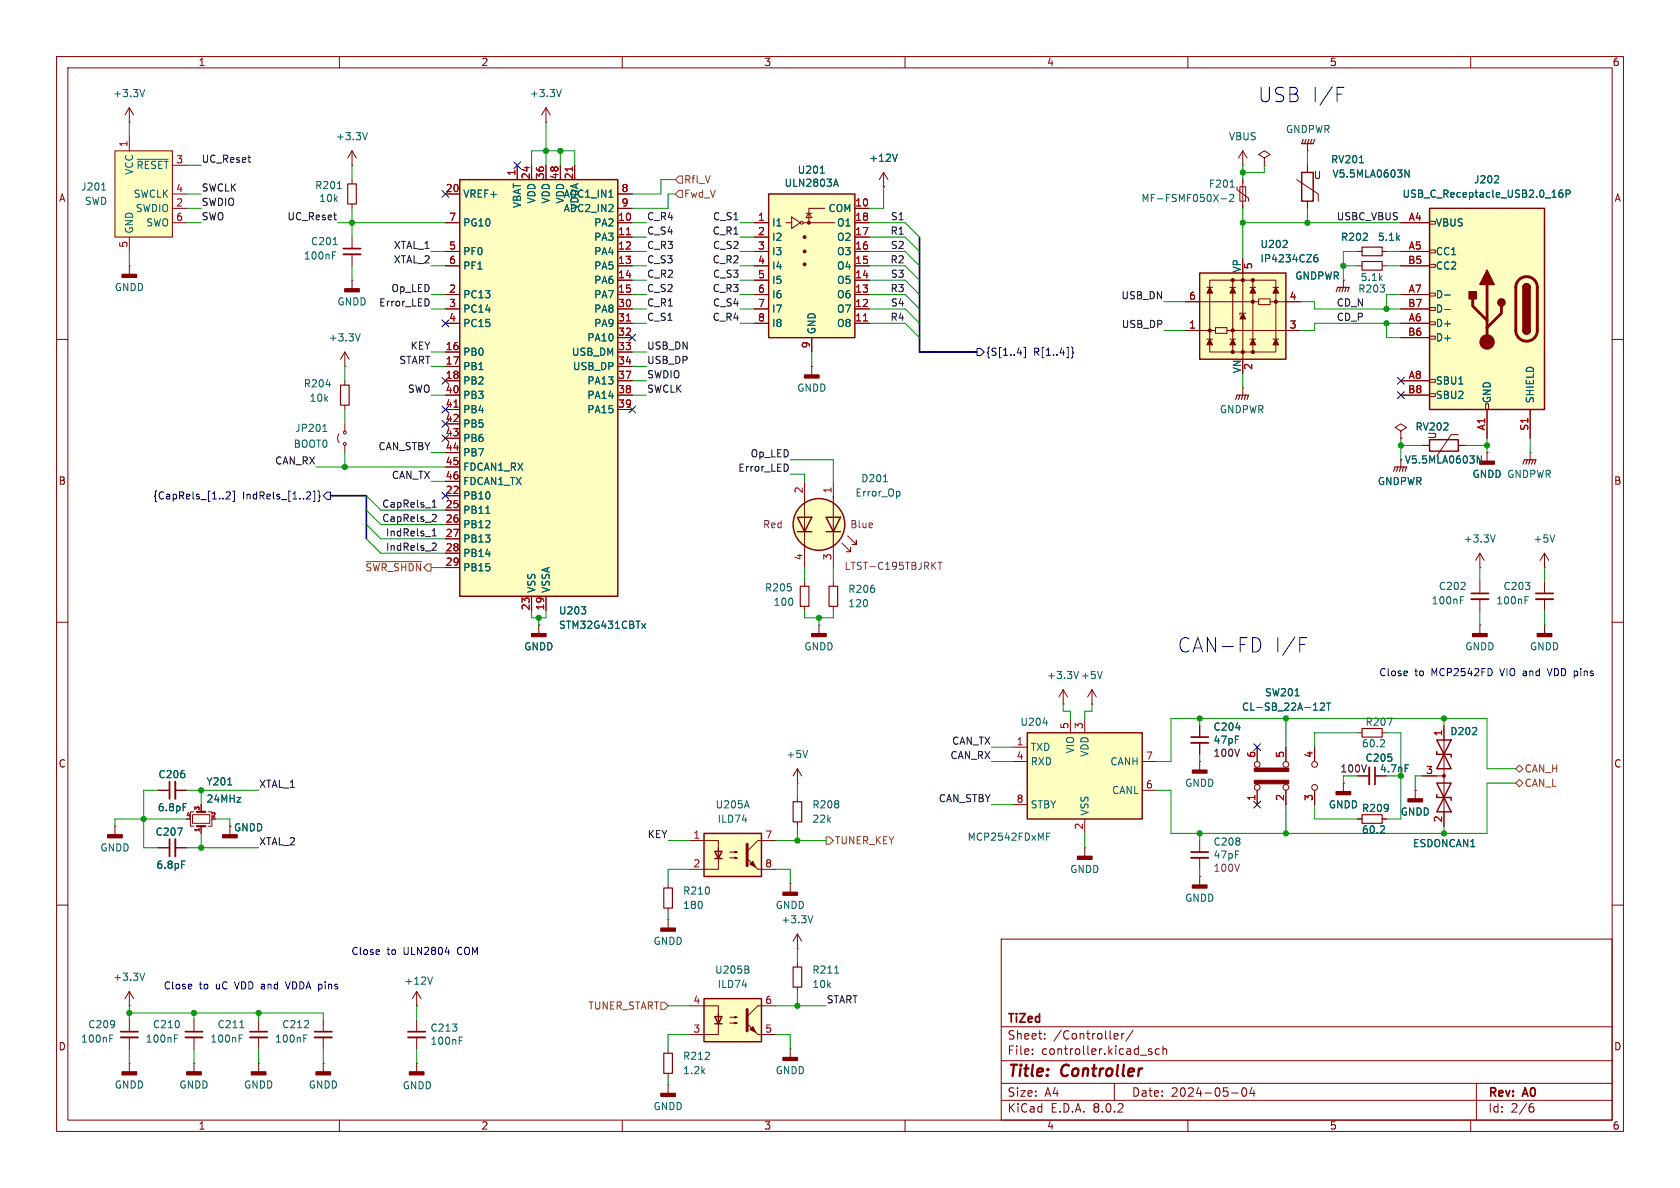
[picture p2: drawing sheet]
<svg xmlns="http://www.w3.org/2000/svg" width="297mm" height="210mm" viewBox="0 0 297 210" stroke-linecap="round" stroke-linejoin="round" font-family="sans-serif">
<g fill="none" stroke="#840000" stroke-width=".18">
<path d="M10 10h277v190h-277zM12 12h273v186h-273zM60 10v2M110 10v2M160 10v2M210 10v2M260 10v2M10 60h2M285 60h2M247.6 76.2l1.1-.6-1.1-.7-1 .7 1 .6v1.3M247.6 77.5h.1M262.9 80h.1"/>
<path d="M262.9 80v1.5M273 97.8l-.7 1.3M273 97.8v2.5M273 97.8l.8 1.3M10 110h2M261.6 110.5h.1M261.6 102.9v2M261.6 105.9v2.1M261.6 110.5v1.5M273 100.3h.1M273 110.5h.1M273 102.9v2"/>
<path d="M273 105.9v2.1M273 110.5v1.5M285 110h2M10 160h2M285 160h2M177 166h108v32h-108zM60 198v2M110 198v2M118.1 185.4v.8M118.1 189.7v.8M160 198v2M177 194.5h108"/>
<path d="M177 191.5h108M177 187.5h108M177 181.5h108M182.5 186.3v.1M182.5 185.5v.1M184.7 183.6v.1M184.7 182.8v.1M197 191.5v3M197.2 182.7l.4 .1 .1 .3-.7 .1M197.6 183.6l-.4 .1M198.3 182.7v1M198.7 182.7l-.2 .1-.2 .2"/>
<path d="M200.3 182.1l-1.3 2M203.1 185.8l.5 .2 .1 .2-.2 .2-.5-.1M203.1 185.5h.5M205 185.5l-.5-.1-.3 .3v.4l.2 .2h.6M205.6 185.5l.2-.1 .4 .1v.9M205.6 184.9v1.5M210 198v2M217.7 193.2h1.2M219.7 192.4l.2-.1a.81 .81 0 0 1 .6 .6 .81 .81 0 0 1-.3 .8l-.2 .1a.81 .81 0 0 1-.3-1.4zM221.3 192.2l-.3 1.1h.9M221.7 192.8v1M260 198v2"/>
<path d="M261 191.5v6.5M270.6 195.7h.3l.3 .3-.1 .5-.5 .1M271 195.1l-.4 .1"/>
</g>
<path d="M117.3 186.2h1.6v3.5h-1.6z" fill="none" stroke="#840000" stroke-width=".2"/>
<g fill="#840000" stroke="#840000" stroke-width=".25">
<path d="M261.6 81.5h2.6v.5h-2.6z"/>
<path d="M271.8 112h2.5v.5h-2.5z"/>
<path d="M260.3 112h2.6v.5h-2.6z"/>
</g>
<path d="M274.9 94.6l-.5 1.2M258.2 106.1h.4M258.2 105.5h.6M269.6 106.1h.4M269.6 105.5h.6" fill="none" stroke="#006464" stroke-width=".18"/>
<path d="M260.1 105.9h3M271.5 105.9h3.1" fill="none" stroke="#840000" stroke-width=".33"/>
<path d="M260.1 104.9h3M271.5 104.9h3.1" fill="none" stroke="#840000" stroke-width=".3"/>
<path d="M252.7 36.8h20.3v35.6h-20.3z" fill="#ffffc2"/>
<g fill="none" stroke="#840000" stroke-width=".18">
<path d="M247.6 39.4h5.1M252.7 39.1h1v.5h-1zM22.9 47h.1M22.9 47v1.5M247.6 44.5h5.1M247.6 57.2h5.1M247.6 52.1h5.1M247.6 47h5.1M247.6 59.7h5.1M247.6 54.6h5.1M252.7 59.4h1v.5h-1zM252.7 56.9h1v.5h-1z"/>
<path d="M252.7 54.4h1v.5h-1zM252.7 51.8h1v.5h-1zM252.7 46.7h1v.5h-1zM252.7 44.2h1v.5h-1zM247.6 67.3h5.1M247.6 69.9h5.1M252.7 69.6h1v.5h-1zM252.7 67.1h1v.5h-1zM262.6 71.4h.5v1h-.5zM262.9 72.4v5.1M270.5 72.4v5.1M240 129.5h.8"/>
<path d="M244.3 129.5h.8"/>
</g>
<path d="M252.7 36.8h20.3v35.6h-20.3zM269.2 58.4a.64 .64 0 0 0 .7 .7 .64 .64 0 0 0 .6-.7M269.2 50.8a.64 .64 0 0 1 .7-.6 .64 .64 0 0 1 .6 .6" fill="none" stroke="#840000" stroke-width=".25"/>
<path d="M260.3 52.8v1.3l2.6 2.5M262.9 50.3v10.2M265.4 54.1v1.3l-2.5 2.5M268.5 49.5a1.91 1.91 0 0 1 2.1-.5 1.91 1.91 0 0 1 1.2 1.8v7.6a1.91 1.91 0 0 1-1.9 1.9 1.91 1.91 0 0 1-1.9-1.9v-7.7l.1-.7z" fill="none" stroke="#840000" stroke-width=".51"/>
<g fill="#840000" stroke="#840000" stroke-width=".25">
<path d="M269.2 58.4h1.3a.64 .64 0 0 1-.6 .7 .64 .64 0 0 1-.7-.7z"/>
<path d="M269.2 50.8h1.3v7.6h-1.3z"/>
<path d="M269.4 50.4a.64 .64 0 0 1 .7-.2 .64 .64 0 0 1 .4 .6h-1.3z"/>
<path d="M262.9 47.8l1.3 2.5h-2.6z"/>
<path d="M259.7 51.6h1.3v1.2h-1.3z"/>
<path d="M21.6 48.5h2.5v.5h-2.5z"/>
<circle cx="265.4" cy="53.5" r=".63"/>
</g>
<circle cx="262.9" cy="60.5" r="1.27" fill="#840000" stroke="#840000" stroke-width=".18"/>
<path d="M264.8 31.1l.1 .2v.3l-.7 .7h.7M276.2 33.6l-.4 .1a.86 .86 0 0 0 0 1.2l.5-.2v-.4l-.2-.2h-.3l-.2 .2M276.9 34.3l.6-.1 .1-.2-.1-.3-.6-.1v1.3M255.4 52.2h1M255.4 54.7h1M244.6 130.8l.2 .2-.1 .3-.7 .7h.8M245.3 126.9h.8l-.5 1.3" fill="none" stroke="#006464" stroke-width=".18"/>
<path d="M240.8 128.8h3.5v1.5h-3.5z" fill="none" stroke="#840000" stroke-width=".2"/>
<path d="M20.3 26.7h10.2v15.2h-10.2z" fill="#ffffc2"/>
<g fill="none" stroke="#840000" stroke-width=".18">
<path d="M22.9 19.1v2.5M22.9 19.1l-.8 1.2M22.9 19.1l.7 1.2M20.3 26.7h10.2v15.2h-10.2zM22.9 21.6h.1M22.9 24.1v2.6M30.5 36.8h2.5M30.5 29.2h2.5M30.5 34.3h2.5M30.5 39.4h2.5M22.9 41.9v2.6M270.5 80h.1"/>
<path d="M270.5 80v1.3M222.2 132.1v2.5M222.2 139.7v2.5M227.3 132.1v2.5M227.3 139.7v2.5M232.4 132.1v2.5M232.4 139.7v2.5M237.5 138.4h.1M237.5 138.4v1.6M240 137.2h2.1M243.1 137.2h2M139.7 156.2h.1"/>
<path d="M139.7 156.2v1.5M240 144.8h.8M244.3 144.8h.8M141 167.6h.1M141 165.1l-.8 1.3M141 165.1v2.5M141 165.1l.7 1.3M139.7 185.4h.1M139.7 185.4v1.5"/>
<circle cx="222.3" cy="139.2" r=".51"/>
<circle cx="222.3" cy="135.1" r=".51"/>
<circle cx="227.3" cy="135.1" r=".51"/>
<circle cx="227.3" cy="139.2" r=".51"/>
<circle cx="232.4" cy="139.2" r=".51"/>
<circle cx="232.4" cy="135.1" r=".51"/>
</g>
<path d="M25.6 15.8l-.4 1.3M18 33.6h.7M24.3 28.2h5.4M229 123h.7M233.4 124.4l.5-.1 .2 .3-.7 .9h.7M234.5 124.3h.7M234.9 124.3v1.2M248.4 135.2h.6M244.6 146.1l.2 .1-.1 .3-.7 .8h.8M143.7 161.9l-.4 1.2" fill="none" stroke="#006464" stroke-width=".18"/>
<g fill="#840000" stroke="#840000" stroke-width=".18">
<path d="M221.7 137.9h6.1v.7h-6.1z"/>
<path d="M221.7 135.8h6.1v.6h-6.1z"/>
</g>
<g fill="#840000" stroke="#840000" stroke-width=".25">
<path d="M138.4 157.7h2.6v.5h-2.6z"/>
<path d="M236.2 140h2.6v.5h-2.6z"/>
<path d="M138.4 186.9h2.6v.6h-2.6z"/>
</g>
<path d="M269.2 82l.3-.7h2l-.2 .7M270 81.3l-.3 .7M270.5 81.3l-.2 .7M271 81.3l-.2 .7M240.8 144h3.5v1.5h-3.5z" fill="none" stroke="#840000" stroke-width=".2"/>
<path d="M242.1 135.6v3.1" fill="none" stroke="#840000" stroke-width=".33"/>
<path d="M243.1 135.6v3.1" fill="none" stroke="#840000" stroke-width=".3"/>
<path d="M124.5 176.5h10.1v7.7h-10.1z" fill="#ffffc2"/>
<path d="M254 132.8v.6h2.5v.5M254 130.8h2.5l-2.5 5.1h2.5zM254 138.4h2.5l-2.5 5.1h2.5zM254 140.5v.5h2.5v.5M124.5 176.5h10.1v7.7h-10.1zM126.4 179.7h1.2l-.6 1.3zM126.4 181h1.2" fill="none" stroke="#840000" stroke-width=".25"/>
<g fill="none" stroke="#840000" stroke-width=".18">
<path d="M250.2 139.7h.1M250.2 139.7v1.5M251.5 137.2h3.8M255.3 128.3v17.8M191.8 149.9h.1M191.8 149.9v1.5M121.9 177.8h5.1v1.9M129 179.8h1.3l-.4 .2v-.3l.4 .1M137.2 177.8h-3.2l-1.9 1.9M141 170.2v.7M141 174.5v.8M127 181v-1.9v3.8h-5.1"/>
<path d="M129 180.8h1.3l-.4 .2v-.3l.4 .1M134 182.9h3.2"/>
</g>
<g fill="#840000" stroke="#840000" stroke-width=".18">
<path d="M132.1 181l1.9 1.9z"/>
<path d="M132.6 182l.5-.5 .5 1z"/>
<circle cx="255.3" cy="137.2" r=".25"/>
</g>
<path d="M132.1 178.4v3.8" fill="none" stroke="#840000" stroke-width=".51"/>
<path d="M132.1 171.4l.3 .2v.3l-.2 .1M132.2 170.8l.2 .2-.2 .3M147.6 172h.7" fill="none" stroke="#006464" stroke-width=".18"/>
<g fill="#840000" stroke="#840000" stroke-width=".25">
<path d="M248.9 141.2h2.6v.5h-2.6z"/>
<path d="M190.5 151.4h2.5v.5h-2.5z"/>
</g>
<path d="M140.2 170.9h1.5v3.6h-1.5z" fill="none" stroke="#840000" stroke-width=".2"/>
<path d="M181.6 129.5h20.3v15.3h-20.3z" fill="#ffffc2"/>
<path d="M181.6 129.5h20.3v15.3h-20.3z" fill="none" stroke="#840000" stroke-width=".25"/>
<g fill="none" stroke="#840000" stroke-width=".18">
<path d="M179.1 132.1h2.5M179.1 134.6h2.5M188 124.5h.1M188 121.9l-.8 1.3M188 121.9v2.6M188 121.9l.7 1.3M189.2 127v2.5M191.8 127v2.5M193 124.5h.1M193 121.9l-.7 1.3M193 121.9v2.6M193 121.9l.8 1.3"/>
<path d="M201.9 134.6h2.6M201.9 139.7h2.6M118.1 156.2v.8M179.1 142.2h2.5M191.8 144.8v2.5M118.1 162.6h.1M118.1 160.5v.8M118.1 162.6v1.5"/>
</g>
<path d="M190.7 118.7l-.4 1.3M194.9 118.7l-.5 1.3M184.4 127.8h.8M185 147.9h.5M185 147.3h.6" fill="none" stroke="#006464" stroke-width=".18"/>
<path d="M117.3 157h1.6v3.5h-1.6z" fill="none" stroke="#840000" stroke-width=".2"/>
<path d="M116.8 164.1h2.6v.5h-2.6z" fill="#840000" stroke="#840000" stroke-width=".25"/>
<path d="M124.5 147.3h10.1v7.6h-10.1z" fill="#ffffc2"/>
<path d="M124.5 147.3h10.1v7.6h-10.1zM126.4 150.5h1.2l-.6 1.3zM126.4 151.8h1.2" fill="none" stroke="#840000" stroke-width=".25"/>
<g fill="none" stroke="#840000" stroke-width=".18">
<path d="M96.5 19.1l-.7 1.2M96.5 19.1v2.5M96.5 19.1l.8 1.2M96.5 21.6h.1M34 144h3.1v1.5h-3.1zM34.3 143.5h-.6v2.6h.6M35.6 142.2v1.3M35.6 146.1v1.2M36.8 143.5h.7v2.6h-.7M121.9 148.6h5.1v1.9M127 151.8v-1.9v3.8h-5.1M129 151.6h1.3l-.4 .2v-.3l.4 .1"/>
<path d="M129 150.6h1.3l-.4 .1v-.2l.4 .1M134 153.7h3.2M137.2 148.6h-3.2l-1.9 1.9"/>
</g>
<g fill="#840000" stroke="#840000" stroke-width=".18">
<path d="M132.1 151.8l1.9 1.9z"/>
<path d="M132.6 152.8l.5-.5 .5 1z"/>
</g>
<path d="M132.1 149.2v3.8" fill="none" stroke="#840000" stroke-width=".51"/>
<path d="M99.2 15.8l-.4 1.3M40.3 138.8h.7M132 141.5l.4 1.3" fill="none" stroke="#006464" stroke-width=".18"/>
<path d="M34.8 146.1h1.5M34.8 143.5h1.5" fill="none" stroke="#840000" stroke-width=".38"/>
<path d="M81.3 31.8h27.9v73.6h-27.9z" fill="#ffffc2"/>
<path d="M81.3 31.8h27.9v73.6h-27.9z" fill="none" stroke="#840000" stroke-width=".25"/>
<g fill="none" stroke="#840000" stroke-width=".18">
<path d="M78.7 39.4h2.6M78.7 34.3h2.6M91.4 29.2v2.6M94 29.2v2.6M96.5 29.2v2.6M99.1 29.2v2.6M101.6 29.2v2.6M109.2 39.4h2.6M109.2 34.3h2.6M109.2 36.8h2.6M218.7 33v.5l2 1.6v.5M219.2 33h1v2.6h-1z"/>
<path d="M219.7 31.8v5M78.7 44.5h2.6M78.7 47h2.6M78.7 52.1h2.6M78.7 54.6h2.6M78.7 57.2h2.6M109.2 41.9h2.6M109.2 44.5h2.6M109.2 47h2.6M109.2 49.5h2.6M109.2 52.1h2.6M109.2 54.6h2.6"/>
<path d="M109.2 57.2h2.6M109.2 59.7h2.6M59.9 76.7l-.2 .7 .2 .8M61 74.9v1.3M61 78.7v1.3M78.7 62.2h2.6M78.7 64.8h2.6M78.7 67.3h2.6M78.7 69.9h2.6M78.7 72.4h2.6M78.7 74.9h2.6M78.7 77.5h2.6"/>
<path d="M109.2 62.2h2.6M109.2 64.8h2.6M109.2 67.3h2.6M109.2 69.9h2.6M109.2 72.4h2.6M78.7 87.6h2.6M78.7 90.2h2.6M78.7 92.7h2.6M78.7 95.3h2.6M78.7 97.8h2.6M78.7 80h2.6M78.7 82.6h2.6"/>
<path d="M78.7 85.1h2.6M78.7 100.3h2.6M94 105.4v2.6M95.2 110.5h.1M95.2 110.5v1.5M96.5 105.4v2.6M27.9 139.7h2.1M31 139.7h2M20.3 146.1h.1M20.3 146.1v1.5M27.9 149.9h2.1M31 149.9h2"/>
<path d="M40.6 146.1h.1M40.6 146.1v1.5M22.9 177.8h.1M22.9 175.3l-.8 1.2M22.9 175.3v2.5M22.9 175.3l.7 1.2M73.7 177.8h.1M73.7 175.3l-.8 1.2M73.7 175.3v2.5M73.7 175.3l.7 1.2M22.9 188h.1M22.9 180.3v2.1"/>
<path d="M22.9 183.4v2M22.9 188v1.5M34.3 188h.1M34.3 180.3v2.1M34.3 183.4v2M34.3 188v1.5M45.7 188h.1M45.7 180.3v2.1M45.7 183.4v2M45.7 188v1.5M57.1 188h.1M57.1 180.3v2.1"/>
<path d="M57.1 183.4v2M57.1 188v1.5M73.7 188h.1M73.7 180.3v2.1M73.7 183.4v2M73.7 188v1.5"/>
<circle cx="61" cy="76.5" r=".25"/>
<circle cx="61" cy="78.5" r=".25"/>
</g>
<path d="M101.2 29.5v.7M110.7 41.5h.8M110.7 56.7h.8M80.3 72h.7" fill="none" stroke="#a90000" stroke-width=".18"/>
<g fill="none" stroke="#006464" stroke-width=".18">
<path d="M107.6 34.9h.8M215.9 35.1h.9M217.4 34.5l.5-.1 .2 .3-.8 .9h.8M217.5 33.1h.7M57.1 76.3h.7M57.3 75.2l.1-.2v1.3M85.9 90.7h.7M102.8 107.3h.7l-.4 .4M103.5 107.9v.5M113.5 110.2l.6 .9M114.1 110.2l-.6 .9M31.4 146.4h.8l-.5 1.2"/>
<path d="M32.1 152.2h.6M32.4 142.1h.6M25.6 172l-.4 1.3M76.5 172.7l-.5 1.3M19.4 183.6h.4M19.4 183h.6M30.8 183.6h.5M30.8 183h.6M42.3 183.6h.4M42.3 183h.6M42.4 181.7h.7M53.7 183.6h.4"/>
<path d="M53.7 183h.6M81.2 183.9h.4M81.2 183.3h.6"/>
</g>
<g fill="#840000" stroke="#840000" stroke-width=".25">
<path d="M19 147.6h2.6v.5h-2.6z"/>
<path d="M72.4 189.5h2.5v.5h-2.5z"/>
<path d="M94 112h2.5v.5h-2.5z"/>
<path d="M44.4 189.5h2.6v.5h-2.6z"/>
<path d="M55.9 189.5h2.5v.5h-2.5z"/>
<path d="M39.4 147.6h2.5v.5h-2.5z"/>
<path d="M21.6 189.5h2.5v.5h-2.5z"/>
<path d="M33 189.5h2.6v.5h-2.6z"/>
</g>
<path d="M31 138.2v3M31 148.3v3.1M21.3 183.4h3.1M32.8 183.4h3M44.2 183.4h3M55.6 183.4h3.1M72.1 183.4h3.1" fill="none" stroke="#840000" stroke-width=".33"/>
<path d="M30 138.2v3M30 148.3v3.1M21.3 182.4h3.1M32.8 182.4h3M44.2 182.4h3M55.6 182.4h3.1M72.1 182.4h3.1" fill="none" stroke="#840000" stroke-width=".3"/>
<path d="M212.1 48.3h15.2v15.2h-15.2z" fill="#ffffc2"/>
<g fill="none" stroke="#840000" stroke-width=".18">
<path d="M209.5 58.4h5.4M209.5 53.3h13M213.4 59.9h1M213.4 50.8h1M213.9 49.5h11.7v12.7h-11.7zM214.9 57.9h2v1h-2zM216.9 58.4h13M217.4 59.9h1M217.4 50.8h1M217.9 49.5v12.7M219.7 48.3v15.2M220.2 55.4h-1v.2"/>
<path d="M221 59.9h1M221 50.8h1M221.5 49.5v12.7M222.5 52.8h2v1h-2zM224.5 53.3h5.4M225 59.9h1.1M225 50.8h1.1M219.7 68.6h.1M219.7 68.6v1.3"/>
</g>
<path d="M212.1 48.3h15.2v15.2h-15.2z" fill="none" stroke="#840000" stroke-width=".25"/>
<g fill="#840000" stroke="#840000" stroke-width=".18">
<path d="M213.9 59.9l.5 1.1h-1z"/>
<path d="M213.9 50.8l.5 1h-1z"/>
<path d="M217.9 59.9l.5 1.1h-1z"/>
<path d="M217.9 50.8l.5 1h-1z"/>
<path d="M219.7 55.4l.5 1h-1z"/>
<path d="M221.5 59.9l.5 1.1h-1z"/>
<path d="M221.5 50.8l.5 1h-1z"/>
<path d="M225.6 59.9l.5 1.1h-1.1z"/>
<path d="M225.6 50.8l.5 1h-1.1z"/>
<circle cx="213.9" cy="58.4" r=".28"/>
<circle cx="217.9" cy="62.2" r=".28"/>
<circle cx="217.9" cy="58.4" r=".28"/>
<circle cx="217.9" cy="49.5" r=".28"/>
<circle cx="219.7" cy="62.2" r=".28"/>
<circle cx="219.7" cy="49.5" r=".28"/>
<circle cx="221.5" cy="62.2" r=".28"/>
<circle cx="221.5" cy="53.3" r=".28"/>
<circle cx="221.5" cy="49.5" r=".28"/>
<circle cx="225.6" cy="53.3" r=".28"/>
</g>
<path d="M226.8 43.8h.8M227.5 42.6v.4M232.9 45l-.4 .1a.85 .85 0 0 0 0 1.2l.4-.1 .1-.4-.2-.3-.4 .1-.1 .2" fill="none" stroke="#006464" stroke-width=".18"/>
<path d="M218.4 70.6l.3-.7h2l-.2 .7M219.2 69.9l-.3 .7M219.7 69.9l-.2 .7M220.2 69.9l-.2 .7" fill="none" stroke="#840000" stroke-width=".2"/>
<path d="M135.9 34.3h15.2v25.4h-15.2z" fill="#ffffc2"/>
<g fill="none" stroke="#840000" stroke-width=".25">
<path d="M135.9 34.3h15.2v25.4h-15.2zM230.1 30.5h2.1v5.1h-2.1zM252.7 77.7h5.1v2.1h-5.1zM141 91.4h2.5l-1.3 2.6zM141 94h2.5M146 91.4h2.6l-1.3 2.6zM146 94h2.6"/>
<circle cx="144.8" cy="92.7" r="4.6"/>
</g>
<g fill="none" stroke="#840000" stroke-width=".18">
<path d="M62.2 29.2h.1M62.2 26.7v2.5M62.2 31.8v.7M62.2 36.1v.7M62.2 26.7l-.7 1.2M62.2 26.7l.8 1.2M78.7 39.4h2.6M78.7 34.3h2.6M91.4 29.2v2.6M94 29.2v2.6M96.5 29.2v2.6M99.1 29.2v2.6"/>
<path d="M101.6 29.2v2.6M109.2 39.4h2.6M109.2 36.8h2.6M109.2 34.3h2.6M133.3 39.4h2.6M138.9 39.4h1.1M140 38.4l1.5 1-1.5 1zM142 39.4h5.6M142.5 37.7h1M143 37.7l.5 .8h-1zM145.8 36.8h-2.8v2.6M151.1 39.4h2.6"/>
<path d="M151.1 36.8h2.6M156.2 33h.1M156.2 30.5l-.8 1.3M156.2 30.5v2.5M156.2 30.5l.8 1.3M219.7 29.2h.1M219.7 26.7l-.8 1.2M219.7 26.7v2.5M219.7 26.7l.8 1.2M223.5 27.9l1-.6-1-.6-1 .6 1 .6v1.3M223.5 29.2h.1M229.2 31.8l3.8 2.5v1.3"/>
<path d="M231.1 26.7h.1M231.1 25.4v1.3M231.1 29.2v1.3M231.1 35.6v1.2M247.6 39.4h5.1M62.2 49.5h.1M62.2 41.9v2M62.2 45v2M62.2 49.5v1.6M78.7 57.2h2.6M78.7 54.6h2.6M78.7 52.1h2.6"/>
<path d="M78.7 47h2.6M78.7 44.5h2.6M109.2 57.2h2.6M109.2 54.6h2.6M109.2 52.1h2.6M109.2 49.5h2.6M109.2 47h2.6M109.2 44.5h2.6M109.2 41.9h2.6M109.2 59.7h2.6M133.3 57.2h2.6M133.3 54.6h2.6"/>
<path d="M133.3 52.1h2.6M133.3 49.5h2.6M133.3 47h2.6M133.3 44.5h2.6M133.3 41.9h2.6M143.5 59.7v2.5M151.1 57.2h2.6M151.1 54.6h2.6M151.1 52.1h2.6M151.1 49.5h2.6M151.1 47h2.6M151.1 44.5h2.6"/>
<path d="M151.1 41.9h2.6M209.5 58.4h2.6M209.5 53.3h2.6M227.3 58.4h2.6M227.3 53.3h2.6M237.5 49.5v1.3M240 47h.8M240 44.5h.8M244.3 47h.8M244.3 44.5h.8M247.6 57.2h5.1M247.6 54.6h5.1"/>
<path d="M247.6 52.1h5.1M247.6 47h5.1M247.6 44.5h5.1M247.6 59.7h5.1M61 64.8h.1M61 62.2l-.8 1.3M61 62.2v2.6M61 67.3v.8M61 71.6v.8M61 62.2l.7 1.3M78.7 67.3h2.6M78.7 69.9h2.6"/>
<path d="M78.7 62.2h2.6M78.7 64.8h2.6M78.7 72.4h2.6M78.7 74.9h2.6M78.7 77.5h2.6M109.2 67.3h2.6M109.2 69.9h2.6M109.2 62.2h2.6M109.2 64.8h2.6M109.2 72.4h2.6M143.5 64.8h.1M143.5 64.8v1.5"/>
<path d="M247.6 77.5h.1M247.6 67.3h5.1M247.6 69.9h5.1M251.5 78.7h1.2M257.8 76.8h-1.3l-2.5 3.8M257.8 78.7h1.3M262.9 72.4v5.1M270.5 72.4v5.1M78.7 87.6h2.6M78.7 90.2h2.6M78.7 92.7h2.6M78.7 95.3h2.6"/>
<path d="M78.7 97.8h2.6M78.7 80h2.6M78.7 82.6h2.6M78.7 85.1h2.6M142.2 85.1v15.2M147.3 85.1v15.2M148.8 96l1.6 1.5v-.7v.7h-.8M149.9 94.7l1.5 1.6v-.8v.8h-.8M247.6 81.3h.1M247.6 81.3v1.3M261.6 97.8l-.7 1.3M261.6 97.8v2.5"/>
<path d="M261.6 97.8l.8 1.3M262.9 80h.1M78.7 100.3h2.6M94 105.4v2.6M95.2 110.5h.1M96.5 105.4v2.6M142.2 102.9v.7M142.2 107.2v.8M144.8 110.5h.1M144.8 110.5v1.5M147.3 102.9v.7M147.3 107.2v.8"/>
<path d="M261.6 100.3h.1M27.9 139.7h2.1M31 139.7h2M141 138.4h.1M141 135.9l-.8 1.3M141 135.9v2.5M141 135.9l.7 1.3M212.1 134.6h.1M212.1 128.3v2M212.1 131.3v2.1M212.1 134.6v1.5M222.2 132.1v2.5"/>
<path d="M222.2 139.7v2.5M227.3 132.1v2.5M227.3 139.7v2.5M232.4 132.1v2.5M232.4 139.7v2.5M237.5 138.4h.1M240 137.2h2.1M243.1 137.2h2M250.2 139.7h.1M251.5 137.2h2.5M255.3 128.3v2.5M27.9 149.9h2.1"/>
<path d="M31 149.9h2M35.6 142.2v1.3M35.6 146.1v1.2M40.6 146.1h.1M141 141v.7M141 145.3v.8M212.1 154.9h.1M212.1 148.6v2M212.1 151.6v2.1M212.1 154.9v1.6M240 144.8h.8M244.3 144.8h.8"/>
<path d="M255.3 143.5v2.6M118.1 191.8h.1M118.1 191.8v1.5"/>
<circle cx="141.7" cy="39.4" r=".25"/>
</g>
<g fill="#840000" stroke="#840000" stroke-width=".18">
<circle cx="142.2" cy="46.7" r=".25"/>
<circle cx="142.2" cy="44.4" r=".25"/>
<circle cx="142.2" cy="41.9" r=".25"/>
<circle cx="143" cy="39.4" r=".25"/>
</g>
<path d="M101.2 29.5v.7M110.7 56.7h.8M110.7 41.5h.8M152.6 56.7h.8M80.3 72h.7" fill="none" stroke="#a90000" stroke-width=".18"/>
<g fill="none" stroke="#006464" stroke-width=".18">
<path d="M59.6 33.3h.8M65 23.4l-.5 1.3M107.6 34.9h.8M145 30.6h.7M147.5 32.6h.6M147.8 31.7l.4 1.2M158.6 27.2l-.4 1.3M240.3 28.8h.8M248.4 30l.7 1.3v-1.3M264.8 31.1l.1 .2v.3l-.7 .7h.7M276.2 33.6l-.4 .1a.86 .86 0 0 0 0 1.2l.5-.2v-.4l-.2-.2h-.3l-.2 .2M276.9 34.3l.6-.1 .1-.2-.1-.3-.6-.1v1.3"/>
<path d="M58.8 45.1h.4M58.8 44.5h.6M58.9 43.3h.7M63.7 59l-.4 1.3M226.8 43.8h.8M227.5 42.6v.4M232.9 45l-.4 .1a.85 .85 0 0 0 0 1.2l.4-.1 .1-.4-.2-.3-.4 .1-.1 .2M255.4 52.2h1M255.4 54.7h1M57.6 68h.8M85.9 90.7h.7M156.2 85.2h.7"/>
<path d="M158.9 86.9l.2 .2v.4l-.2 .2M261.2 80.6l.7 1.3v-1.3M264.3 94.6l-.4 1.2M102.8 107.3h.7l-.4 .4M103.5 107.9v.5M113.5 110.2l.6 .9M114.1 110.2l-.6 .9M40.3 138.8h.7M142.8 132.7l-.4 1.2M218.5 128.7h.8M229 123h.7M233.4 124.4l.5-.1 .2 .3-.7 .9h.7"/>
<path d="M234.5 124.3h.7M234.9 124.3v1.2M248.4 135.2h.6M31.4 146.4h.8l-.5 1.2M32.1 152.2h.6M32.4 142.1h.6M244.6 146.1l.2 .1-.1 .3-.7 .8h.8"/>
</g>
<g fill="none" stroke="#840000" stroke-width=".2">
<path d="M61.5 32.5h1.5v3.6h-1.5zM230.4 24.6l-.3 .8h2.1l.2-.8M230.9 24.6l-.3 .8M231.4 24.6l-.3 .8M231.9 24.6l-.3 .8M236.2 51.6l.3-.8h2l-.2 .8M237 50.8l-.3 .8M237.5 50.8l-.3 .8M238 50.8l-.3 .8M240.8 46.2h3.5v1.6h-3.5zM240.8 43.7h3.5v1.5h-3.5zM60.2 68.1h1.5v3.5h-1.5z"/>
<path d="M246.4 83.3l.2-.7h2.1l-.3 .7M247.1 82.6l-.2 .7M247.6 82.6l-.2 .7M248.2 82.6l-.3 .7M141.5 103.6h1.5v3.6h-1.5zM146.6 103.6h1.5v3.6h-1.5zM140.2 141.7h1.5v3.6h-1.5z"/>
</g>
<path d="M60.7 45h3.1M210.6 131.3h3M210.6 151.6h3" fill="none" stroke="#840000" stroke-width=".33"/>
<path d="M60.7 43.9h3.1M210.6 130.3h3M210.6 150.6h3" fill="none" stroke="#840000" stroke-width=".3"/>
<g fill="#840000" stroke="#840000" stroke-width=".25">
<path d="M61 51.1h2.5v.5h-2.5z"/>
<path d="M143.5 112h2.5v.5h-2.5z"/>
<path d="M210.8 156.5h2.6v.5h-2.6z"/>
<path d="M210.8 136.1h2.6v.6h-2.6z"/>
<path d="M116.8 193.3h2.6v.5h-2.6z"/>
<path d="M142.2 66.3h2.6v.5h-2.6z"/>
</g>
<circle cx="144.8" cy="92.7" r="4.6" fill="#ffffc2" stroke="#ffffc2" stroke-width=".18"/>
<path d="M165.8 99.4h.7M166.2 99.4v1.3" fill="none" stroke="#840084" stroke-width=".18"/>
<path d="M120 31.1h.6v1.3h-.6l-.6-.6zM120 33.7h.6v1.2h-.6l-.6-.6zM64.7 99.3h9.8M268 135.9l.6-.6 .6 .6-.6 .6zM268.6 137.8l.6 .6-.6 .7-.6-.7zM146 148h.7l.6 .6-.6 .6h-.7zM116.8 177.2h.7l.6 .6-.6 .6h-.7z" fill="none" stroke="#725600" stroke-width=".18"/>
<g fill="none" stroke="#000084" stroke-width=".18">
<path d="M78.1 33.7l1.2 1.2M79.3 33.7l-1.2 1.2M90.8 28.6l1.2 1.2M92 28.6l-1.2 1.2M78.1 56.5l1.2 1.3M79.3 56.5l-1.2 1.3M111.2 59.1l1.2 1.2M112.4 59.1l-1.2 1.2M78.1 74.3l1.2 1.2M78.1 76.9l1.2 1.2M78.1 66.7l1.2 1.2M78.1 71.8l1.2 1.2"/>
<path d="M79.3 74.3l-1.2 1.2M79.3 76.9l-1.2 1.2M79.3 66.7l-1.2 1.2M79.3 71.8l-1.2 1.2M111.2 71.8l1.2 1.2M112.4 71.8l-1.2 1.2M172.7 61.6h.7l.6 .6-.6 .7h-.7zM179.8 62.4h.8M180.4 62v.8M181 61.4h.3v1.8h-.3M189.4 61.4l.2 .1v.6l.2 .2-.2 .2v.6l-.2 .2M247 66.7l1.3 1.2"/>
<path d="M247 69.2l1.3 1.3M248.3 66.7l-1.3 1.2M248.3 69.2l-1.3 1.3M40 87.1l.5-.2 .2 .4-.8 .9h.8M41.1 86.8h.3v1.8h-.3M54.1 88.2h.8M54.9 87.1v.4M55.3 86.8h.3v1.8h-.3M56.2 86.8l.2 .1v.6l.2 .2-.2 .2v.6l-.2 .2M57.8 87h.6v1.3h-.6l-.7-.7zM78.1 87l1.2 1.2M79.3 87l-1.2 1.2"/>
<path d="M221.6 131.5l1.3 1.2M222.9 131.5l-1.3 1.2M221.6 141.6l1.3 1.2M222.9 141.6l-1.3 1.2"/>
</g>
<path d="M43.8 27.9h.5M44.2 28.7h.1M59 38h.5M59.3 38.9h.2M75.8 53.1v.7M76.4 94.7h.7M76.4 88.8l.4-.4v1.3M76.4 93.8l.4-.3v1.2M76.4 89.7h.7M76.6 96l.4 .1 .1 .3-.8 .9h.8M76.6 90.9l.4 .1 .1 .3-.8 .9h.8M139.3 82.3v.7" fill="none" stroke="#0f0f0f" stroke-width=".18"/>
<path d="M236.4 16.6h.8M236.4 15.4h1.2M222.4 112.8a1.58 1.58 0 0 1 0 2.3M229.8 113.9h.8M229.8 112.7h1.2M273.5 118.2l.5 1.3M50.5 173.6l.4 1.2M78.7 168.3h.8" fill="none" stroke="#0000c2" stroke-width=".18"/>
<path d="M162.6 41.9v20.3h10.1M58.4 87.6h6.4v7.7" fill="none" stroke="#000084" stroke-width=".3"/>
<g fill="none" stroke="#009600" stroke-width=".18">
<path d="M22.9 21.6v2.5M33 34.3h2.6M33 36.8h2.6M33 39.4h2.6M33 29.2h2.6M59.7 39.4h19M62.2 29.2v2.6M62.2 36.8v5.1M94 29.2v-2.5h7.6v2.5M96.5 21.6v7.6M99.1 26.7v2.5M111.8 39.4h2.5"/>
<path d="M119.4 34.3h-1.3v2.5h-6.3M119.4 31.8h-2.6v2.5h-5M130.8 39.4h2.5M153.7 39.4h6.3l2.6 2.5M156.2 33v3.8h-2.5M219.7 39.4h27.9M219.7 29.2v2.6M219.7 36.8v8.9M223.5 29.2v1.3h-3.8M231.1 26.7v2.5M231.1 36.8v2.6M22.9 44.5v2.5"/>
<path d="M62.2 47v2.5M76.2 54.6h2.5M76.2 52.1h2.5M76.2 47h2.5M76.2 44.5h2.5M111.8 54.6h2.5M111.8 52.1h2.5M111.8 41.9h2.5M111.8 47h2.5M111.8 44.5h2.5M111.8 57.2h2.5M111.8 49.5h2.5"/>
<path d="M130.8 54.6h2.5M130.8 52.1h2.5M130.8 41.9h2.5M130.8 47h2.5M130.8 44.5h2.5M130.8 57.2h2.5M130.8 49.5h2.5M153.7 54.6h6.3l2.6 2.6M153.7 52.1h6.3l2.6 2.5M153.7 41.9h6.3l2.6 2.6M153.7 47h6.3l2.6 2.5M153.7 44.5h6.3l2.6 2.5"/>
<path d="M153.7 57.2h6.3l2.6 2.5M153.7 49.5h6.3l2.6 2.6M205.7 53.3h3.8M205.7 58.4h3.8M229.9 53.3h2.5v1.3h15.2M237.5 47h2.5M240 44.5h-2.5v5M245.1 47h2.5M245.1 44.5h2.5M245.1 57.2v2.5h2.5M247.6 52.1h-2.5v2.5M247.6 57.2h-15.2v1.2h-2.5"/>
<path d="M61 64.8v2.5M61 72.4v2.5M76.2 69.9h2.5M76.2 62.2h2.5M76.2 64.8h2.5M111.8 69.9h2.5M111.8 62.2h2.5M111.8 64.8h2.5M111.8 67.3h2.5M143.5 62.2v2.6M219.7 66v2.6M247.6 77.5v3.8"/>
<path d="M247.6 78.7h3.9M259.1 78.7h3.8M262.9 77.5v2.5M270.5 77.5v2.5M55.9 82.6h22.8M61 80v2.6M64.8 87.6l2.5 2.6h11.4M64.8 90.2l2.5 2.5h11.4M64.8 95.3l2.5 2.5h11.4M64.8 92.7l2.5 2.6h11.4M76.2 85.1h2.5M76.2 80h2.5"/>
<path d="M139.7 81.3h7.6v3.8M139.7 83.8h2.5v1.3M76.2 100.3h2.5M94 108v1.2h2.5v-1.2M95.2 109.2v1.3M142.2 108v1.2h5.1v-1.2M142.2 100.3v2.6M144.8 109.2v1.3M147.3 100.3v2.6M261.6 100.3v2.6M261.6 108v2.5M273 100.3v2.6"/>
<path d="M273 108v2.5M27.9 139.7h-2.5v10.2h2.5M33 139.7h12.7M35.6 139.7v2.5M141 138.4v2.6M175.3 134.6h3.8M175.3 132.1h3.8M188 124.5v1.2h1.2v1.3M193 124.5v1.2h-1.2v1.3M204.5 134.6h2.5v-7.6h55.9v8.9h5.1M212.1 127v1.3M212.1 133.4v1.2"/>
<path d="M227.3 127v5.1M237.5 137.2v1.2M240 129.5h-7.6v2.6M245.1 129.5h2.5v15.3h-2.5M251.5 137.2h-1.3v2.5M255.3 127v1.3M268 138.4h-5.1v8.9h-55.9v-7.6h-2.5M33 149.9h12.7M33 144.8h-12.7v1.3M35.6 147.3v2.6M38.1 144.8h2.5v1.3M118.1 148.6h3.8"/>
<path d="M121.9 153.7h-3.8v2.5M137.2 153.7h2.5v2.5M137.2 148.6h8.8M141 146.1v2.5M175.3 142.2h3.8M191.8 147.3v2.6M212.1 147.3v1.3M212.1 153.7v1.2M227.3 142.2v5.1M232.4 142.2v2.6h7.6M255.3 146.1v1.2M22.9 179.1h34.2v1.2"/>
<path d="M22.9 177.8v2.5M34.3 179.1v1.2M45.7 179.1v1.2M73.7 177.8v2.5M118.1 161.3v1.3M118.1 177.8h3.8M137.2 177.8h8.8M141 167.6v2.6M141 175.3v2.5M22.9 185.4v2.6M34.3 185.4v2.6M45.7 185.4v2.6"/>
<path d="M57.1 185.4v2.6M73.7 185.4v2.6M118.1 190.5v1.3M121.9 182.9h-3.8v2.5M137.2 182.9h2.5v2.5"/>
</g>
<g fill="#009600" stroke="#009600" stroke-width=".18">
<circle cx="231.1" cy="39.4" r=".46"/>
<circle cx="212.1" cy="127" r=".46"/>
<circle cx="212.1" cy="147.3" r=".46"/>
<circle cx="227.3" cy="127" r=".46"/>
<circle cx="255.3" cy="147.3" r=".46"/>
<circle cx="255.3" cy="127" r=".46"/>
<circle cx="247.6" cy="137.2" r=".46"/>
<circle cx="227.3" cy="147.3" r=".46"/>
<circle cx="245.1" cy="57.2" r=".46"/>
<circle cx="245.1" cy="54.6" r=".46"/>
<circle cx="247.6" cy="78.7" r=".46"/>
<circle cx="262.9" cy="78.7" r=".46"/>
<circle cx="237.5" cy="47" r=".46"/>
<circle cx="219.7" cy="39.4" r=".46"/>
<circle cx="219.7" cy="30.5" r=".46"/>
<circle cx="61" cy="82.6" r=".46"/>
<circle cx="35.6" cy="139.7" r=".46"/>
<circle cx="25.4" cy="144.8" r=".46"/>
<circle cx="99.1" cy="26.7" r=".46"/>
<circle cx="96.5" cy="26.7" r=".46"/>
<circle cx="35.6" cy="149.9" r=".46"/>
<circle cx="34.3" cy="179.1" r=".46"/>
<circle cx="22.9" cy="179.1" r=".46"/>
<circle cx="45.7" cy="179.1" r=".46"/>
<circle cx="95.2" cy="109.2" r=".46"/>
<circle cx="144.8" cy="109.2" r=".46"/>
<circle cx="62.2" cy="39.4" r=".46"/>
<circle cx="141" cy="177.8" r=".46"/>
<circle cx="141" cy="148.6" r=".46"/>
</g>
<g font-size="3.5" fill="#0000c2">
<text x="222.2" y="18.3">USB I/F</text>
<text x="208" y="115.6">CAN-FD</text>
<text x="225.2" y="115.6">I/F</text>
</g>
<g font-size="2.8" fill="#840000">
<text x="178" y="190.9">Title:</text>
<text x="187.7" y="190.9">Controller</text>
</g>
<g font-size="2.1" fill="#840000">
<text x="178" y="184">Sheet:</text>
<text x="178" y="181.2">TiZed</text>
<text x="186.2" y="184">/Controller/</text>
<text x="178" y="186.7">File:</text>
<text x="184.1" y="186.7">controller.kicad_sch</text>
<text x="178" y="196.9">KiCad</text>
<text x="178" y="194.1">Size:</text>
<text x="184.7" y="194.1">A4</text>
<text x="185.7" y="196.9">E.D.A.</text>
<text x="193.3" y="196.9">8.0.2</text>
<text x="200" y="194.1">Date:</text>
<text x="207" y="194.1">2024-05-04</text>
<text x="263" y="194.3">Rev:</text>
<text x="263" y="196.9">Id:</text>
<text x="267.1" y="196.9">2/6</text>
<text x="269.4" y="194.3">A0</text>
</g>
<g font-size="1.8" fill="#840000">
<text x="35" y="11.9">1</text>
<text x="85" y="11.9">2</text>
<text x="135" y="11.9">3</text>
<text x="185" y="11.9">4</text>
<text x="235" y="11.9">5</text>
<text x="285" y="11.9">6</text>
<text x="10.3" y="35.9">A</text>
<text x="232.1" y="31.9">U</text>
<text x="285.3" y="35.9">A</text>
<text x="228.9" y="49.6">GNDPWR</text>
<text x="10.3" y="85.9">B</text>
<text x="285.3" y="85.9">B</text>
<text x="10.3" y="135.9">C</text>
<text x="285.3" y="135.9">C</text>
<text x="10.3" y="185.9">D</text>
<text x="285.3" y="185.9">D</text>
<text x="35" y="199.9">1</text>
<text x="85" y="199.9">2</text>
<text x="135" y="199.9">3</text>
<text x="185" y="199.9">4</text>
<text x="235" y="199.9">5</text>
<text x="285" y="199.9">6</text>
</g>
<g font-size="1.8" fill="#006464">
<text x="19.9" y="17.4">+3.3V</text>
<text x="93.6" y="17.4">+3.3V</text>
<text x="227.2" y="23.7">GNDPWR</text>
<text x="59.3" y="25">+3.3V</text>
<text x="153.6" y="28.8">+12V</text>
<text x="217.2" y="25">VBUS</text>
<text x="235.2" y="29.1">RV201</text>
<text x="14.2" y="33.9">J201</text>
<text x="23.5" y="35.2">SWCLK</text>
<text x="23.7" y="31" transform="rotate(-90 23.7 31)">VCC</text>
<text x="24" y="30.1">~{RESET}</text>
<text x="55.6" y="33.6">R201</text>
<text x="56.3" y="35.9">10k</text>
<text x="81.8" y="35.2">VREF+</text>
<text x="99.6" y="35.2">ADC1_IN1</text>
<text x="138.6" y="33.2">ULN2803A</text>
<text x="140.9" y="30.9">U201</text>
<text x="201.7" y="35.9">MF-FSMF050X-2</text>
<text x="213.6" y="33.4">F201</text>
<text x="235.5" y="31.6">V5.5MLA0603N</text>
<text x="247.9" y="35.2">USB_C_Receptacle_USB2.0_16P</text>
<text x="260.5" y="32.6">J202</text>
<text x="14.9" y="36.4">SWD</text>
<text x="23.7" y="41.4" transform="rotate(-90 23.7 41.4)">GND</text>
<text x="23.9" y="37.7">SWDIO</text>
<text x="25.8" y="40.2">SWO</text>
<text x="81.8" y="40.2">PG10</text>
<text x="92.3" y="36.9" transform="rotate(-90 92.3 36.9)">VBAT</text>
<text x="94.8" y="36.1" transform="rotate(-90 94.8 36.1)">VDD</text>
<text x="97.4" y="36.1" transform="rotate(-90 97.4 36.1)">VDD</text>
<text x="99.6" y="37.7">ADC2_IN2</text>
<text x="99.9" y="36.1" transform="rotate(-90 99.9 36.1)">VDD</text>
<text x="102.5" y="37.2" transform="rotate(-90 102.5 37.2)">VDDA</text>
<text x="104.9" y="40.2">PA2</text>
<text x="136.4" y="40.2">I1</text>
<text x="146.4" y="37.7">COM</text>
<text x="147.9" y="40.2">O1</text>
<text x="253.7" y="40.2">VBUS</text>
<text x="53.6" y="46.1">100nF</text>
<text x="54.9" y="43.5">C201</text>
<text x="81.8" y="45.3">PF0</text>
<text x="81.8" y="47.9">PF1</text>
<text x="104.9" y="42.8">PA3</text>
<text x="104.9" y="45.3">PA4</text>
<text x="104.9" y="47.9">PA5</text>
<text x="136.4" y="42.8">I2</text>
<text x="136.4" y="45.3">I3</text>
<text x="136.4" y="47.9">I4</text>
<text x="147.9" y="47.9">O4</text>
<text x="147.9" y="45.3">O3</text>
<text x="147.9" y="42.8">O2</text>
<text x="222.7" y="44">U202</text>
<text x="222.7" y="46.6">IP4234CZ6</text>
<text x="237" y="42.8">R202</text>
<text x="243.5" y="42.8">5.1k</text>
<text x="253.7" y="45.3">CC1</text>
<text x="253.7" y="47.9">CC2</text>
<text x="20.2" y="51.7">GNDD</text>
<text x="81.8" y="52.9">PC13</text>
<text x="104.9" y="50.4">PA6</text>
<text x="104.9" y="52.9">PA7</text>
<text x="136.4" y="50.4">I5</text>
<text x="136.4" y="52.9">I6</text>
<text x="147.9" y="52.9">O6</text>
<text x="147.9" y="50.4">O5</text>
<text x="219.5" y="48.3" transform="rotate(-90 219.5 48.3)">VP</text>
<text x="240" y="51.9">R203</text>
<text x="240.4" y="49.9">5.1k</text>
<text x="253.7" y="52.9">D-</text>
<text x="59.6" y="54.2">GNDD</text>
<text x="81.8" y="55.5">PC14</text>
<text x="81.8" y="58">PC15</text>
<text x="104.9" y="55.5">PA8</text>
<text x="104.9" y="58">PA9</text>
<text x="136.4" y="55.5">I7</text>
<text x="136.4" y="58">I8</text>
<text x="144.4" y="59.2" transform="rotate(-90 144.4 59.2)">GND</text>
<text x="147.9" y="58">O8</text>
<text x="147.9" y="55.5">O7</text>
<text x="253.7" y="58">D+</text>
<text x="253.7" y="55.5">D-</text>
<text x="58" y="60.6">+3.3V</text>
<text x="81.8" y="63.1">PB0</text>
<text x="81.8" y="65.6">PB1</text>
<text x="101" y="63.1">USB_DM</text>
<text x="101.2" y="65.6">USB_DP</text>
<text x="103.7" y="60.6">PA10</text>
<text x="253.7" y="60.6">D+</text>
<text x="53.6" y="68.7">R204</text>
<text x="54.6" y="71.2">10k</text>
<text x="81.8" y="68.2">PB2</text>
<text x="81.8" y="70.7">PB3</text>
<text x="103.7" y="68.2">PA13</text>
<text x="103.7" y="70.7">PA14</text>
<text x="140.8" y="69.4">GNDD</text>
<text x="219.5" y="66.1" transform="rotate(-90 219.5 66.1)">VN</text>
<text x="253.7" y="68.2">SBU1</text>
<text x="253.7" y="70.7">SBU2</text>
<text x="263.8" y="71.4" transform="rotate(-90 263.8 71.4)">GND</text>
<text x="271.4" y="71.4" transform="rotate(-90 271.4 71.4)">SHIELD</text>
<text x="52.1" y="76.6">JP201</text>
<text x="81.8" y="73.3">PB4</text>
<text x="81.8" y="75.8">PB5</text>
<text x="103.7" y="73.3">PA15</text>
<text x="215.6" y="73.3">GNDPWR</text>
<text x="250.1" y="76.3">RV202</text>
<text x="254.1" y="77.7" transform="rotate(-90 254.1 77.7)">U</text>
<text x="51.8" y="79.3">BOOT0</text>
<text x="81.8" y="78.3">PB6</text>
<text x="81.8" y="80.9">PB7</text>
<text x="81.8" y="83.4">FDCAN1_RX</text>
<text x="248.2" y="82.1">V5.5MLA0603N</text>
<text x="81.8" y="88.5">PB10</text>
<text x="81.8" y="86">FDCAN1_TX</text>
<text x="151.1" y="88">Error_Op</text>
<text x="152.2" y="85.4">D201</text>
<text x="243.5" y="86">GNDPWR</text>
<text x="260.2" y="84.7">GNDD GNDPWR</text>
<text x="260.2" y="84.7">GNDD</text>
<text x="81.8" y="91">PB11</text>
<text x="81.8" y="93.6">PB12</text>
<text x="81.8" y="96.1">PB13</text>
<text x="81.8" y="98.7">PB14</text>
<text x="81.8" y="101.2">PB15</text>
<text x="258.7" y="96.1">+3.3V</text>
<text x="271" y="96.1">+5V</text>
<text x="94.8" y="104.9" transform="rotate(-90 94.8 104.9)">VSS</text>
<text x="97.4" y="104.9" transform="rotate(-90 97.4 104.9)">VSSA</text>
<text x="135.1" y="104.7">R205</text>
<text x="136.7" y="107.3">100</text>
<text x="149.9" y="105">R206</text>
<text x="149.9" y="107.5">120</text>
<text x="253" y="107">100nF</text>
<text x="254.3" y="104.5">C202</text>
<text x="264.4" y="107">100nF</text>
<text x="265.7" y="104.5">C203</text>
<text x="98.7" y="108.8">U203</text>
<text x="98.7" y="111.4">STM32G431CBTx</text>
<text x="92.6" y="115.2">GNDD</text>
<text x="142.1" y="115.2">GNDD</text>
<text x="258.9" y="115.2">GNDD</text>
<text x="270.4" y="115.2">GNDD</text>
<text x="185" y="120.2">+3.3V</text>
<text x="191" y="120.2">+5V</text>
<text x="219.5" y="125.8">CL-SB_22A-12T</text>
<text x="223.5" y="123.3">SW201</text>
<text x="180.3" y="128.5">U204</text>
<text x="214.4" y="129.4">C204</text>
<text x="214.4" y="131.7">47pF</text>
<text x="241.3" y="128.5">R207</text>
<text x="256.3" y="130.1">D202</text>
<text x="27.9" y="137.8">C206</text>
<text x="138.9" y="134.2">+5V</text>
<text x="182.1" y="132.9">TXD</text>
<text x="182.1" y="135.5">RXD</text>
<text x="190.1" y="133.3" transform="rotate(-90 190.1 133.3)">VIO</text>
<text x="192.6" y="133.9" transform="rotate(-90 192.6 133.9)">VDD</text>
<text x="196.2" y="135.5">CANH</text>
<text x="240.7" y="132.3">60.2</text>
<text x="241.3" y="134.8">C205</text>
<text x="243.8" y="136.8">4.7nF</text>
<text x="27.8" y="143.6">6.8pF</text>
<text x="36.4" y="139">Y201</text>
<text x="36.4" y="142.1">24MHz</text>
<text x="126.4" y="143.1">U205A</text>
<text x="143.5" y="143.1">R208</text>
<text x="182.1" y="143.1">STBY</text>
<text x="196.5" y="140.6">CANL</text>
<text x="209.4" y="139.3">GNDD</text>
<text x="234.8" y="143.1">GNDD</text>
<text x="240.7" y="143.7">R209</text>
<text x="27.4" y="147.9">C207</text>
<text x="41.3" y="147.2">GNDD</text>
<text x="126.8" y="145.6">ILD74</text>
<text x="143.5" y="145.6">22k</text>
<text x="171" y="148.8">MCP2542FDxMF</text>
<text x="192.6" y="144.3" transform="rotate(-90 192.6 144.3)">VSS</text>
<text x="214.4" y="149.7">C208</text>
<text x="240.7" y="147.5">60.2</text>
<text x="247.5" y="144.4">GNDD</text>
<text x="249.7" y="150">ESDONCAN1</text>
<text x="17.6" y="150.7">GNDD</text>
<text x="27.5" y="153.8">6.8pF</text>
<text x="189.1" y="154.5">GNDD</text>
<text x="214.4" y="152">47pF</text>
<text x="120.7" y="158.3">R210</text>
<text x="120.7" y="160.9">180</text>
<text x="137" y="160.9">GNDD</text>
<text x="209.4" y="159.6">GNDD</text>
<text x="115.4" y="167.2">GNDD</text>
<text x="138" y="163.4">+3.3V</text>
<text x="19.9" y="173.6">+3.3V</text>
<text x="126.3" y="172.3">U205B</text>
<text x="143.5" y="172.3">R211</text>
<text x="71.4" y="174.3">+12V</text>
<text x="126.8" y="174.9">ILD74</text>
<text x="143.5" y="174.9">10k</text>
<text x="14.2" y="184.5">100nF</text>
<text x="15.5" y="182">C209</text>
<text x="25.7" y="184.5">100nF</text>
<text x="26.9" y="182">C210</text>
<text x="37.1" y="184.5">100nF</text>
<text x="38.4" y="182">C211</text>
<text x="48.5" y="184.5">100nF</text>
<text x="49.8" y="182">C212</text>
<text x="76" y="182.6">C213</text>
<text x="76" y="184.9">100nF</text>
<text x="120.7" y="187.6">R212</text>
<text x="120.7" y="190.1">1.2k</text>
<text x="137" y="190.1">GNDD</text>
<text x="20.2" y="192.6">GNDD</text>
<text x="31.6" y="192.6">GNDD</text>
<text x="43" y="192.6">GNDD</text>
<text x="54.5" y="192.6">GNDD</text>
<text x="71.1" y="192.8">GNDD</text>
<text x="115.4" y="196.4">GNDD</text>
</g>
<g font-size="1.8" fill="#a90000">
<text x="22.6" y="26.1" transform="rotate(-90 22.6 26.1)">1</text>
<text x="31" y="29">3</text>
<text x="31" y="34">4</text>
<text x="78.7" y="34">20</text>
<text x="91.2" y="31.2" transform="rotate(-90 91.2 31.2)">1</text>
<text x="93.7" y="31.8" transform="rotate(-90 93.7 31.8)">24</text>
<text x="96.3" y="31.8" transform="rotate(-90 96.3 31.8)">36</text>
<text x="98.8" y="31.8" transform="rotate(-90 98.8 31.8)">48</text>
<text x="101.3" y="31.8" transform="rotate(-90 101.3 31.8)">21</text>
<text x="109.8" y="34">8</text>
<text x="31" y="36.6">2</text>
<text x="31" y="39.1">6</text>
<text x="79.3" y="39.1">7</text>
<text x="109.2" y="39.1">10</text>
<text x="109.2" y="41.7">11</text>
<text x="109.8" y="36.6">9</text>
<text x="133.9" y="39.1">1</text>
<text x="133.9" y="41.7">2</text>
<text x="151.1" y="36.6">10</text>
<text x="151.1" y="41.7">17</text>
<text x="151.1" y="39.1">18</text>
<text x="248.9" y="39.1">A4</text>
<text x="22.6" y="43.9" transform="rotate(-90 22.6 43.9)">5</text>
<text x="79.3" y="44.2">5</text>
<text x="79.3" y="46.7">6</text>
<text x="109.2" y="44.2">12</text>
<text x="109.2" y="46.7">13</text>
<text x="133.9" y="44.2">3</text>
<text x="133.9" y="46.7">4</text>
<text x="151.1" y="46.7">15</text>
<text x="151.1" y="44.2">16</text>
<text x="221.7" y="47.7" transform="rotate(-90 221.7 47.7)">5</text>
<text x="248.8" y="46.7">B5</text>
<text x="248.9" y="44.2">A5</text>
<text x="79.3" y="51.8">2</text>
<text x="109.2" y="49.3">14</text>
<text x="109.2" y="51.8">15</text>
<text x="133.9" y="49.3">5</text>
<text x="133.9" y="51.8">6</text>
<text x="151.1" y="51.8">13</text>
<text x="151.1" y="49.3">14</text>
<text x="210.1" y="53.1">6</text>
<text x="227.9" y="53.1">4</text>
<text x="248.9" y="51.8">A7</text>
<text x="79.3" y="54.4">3</text>
<text x="79.3" y="56.9">4</text>
<text x="109.2" y="54.4">30</text>
<text x="109.2" y="56.9">31</text>
<text x="109.2" y="59.4">32</text>
<text x="133.9" y="54.4">7</text>
<text x="133.9" y="56.9">8</text>
<text x="151.1" y="56.9">11</text>
<text x="151.1" y="54.4">12</text>
<text x="210.1" y="58.2">1</text>
<text x="227.9" y="58.2">3</text>
<text x="248.8" y="59.4">B6</text>
<text x="248.8" y="54.4">B7</text>
<text x="248.9" y="56.9">A6</text>
<text x="78.7" y="62">16</text>
<text x="78.7" y="64.5">17</text>
<text x="109.2" y="62">33</text>
<text x="109.2" y="64.5">34</text>
<text x="143.3" y="61.7" transform="rotate(-90 143.3 61.7)">9</text>
<text x="221.7" y="65.5" transform="rotate(-90 221.7 65.5)">2</text>
<text x="78.7" y="67.1">18</text>
<text x="78.7" y="69.6">40</text>
<text x="109.2" y="67.1">37</text>
<text x="109.2" y="69.6">38</text>
<text x="248.8" y="69.6">B8</text>
<text x="248.9" y="67.1">A8</text>
<text x="78.7" y="72.1">41</text>
<text x="78.7" y="74.7">42</text>
<text x="78.7" y="77.2">43</text>
<text x="109.2" y="72.1">39</text>
<text x="262.6" y="76.2" transform="rotate(-90 262.6 76.2)">A1</text>
<text x="270.3" y="76.2" transform="rotate(-90 270.3 76.2)">S1</text>
<text x="78.7" y="79.8">44</text>
<text x="78.7" y="82.3">45</text>
<text x="78.7" y="87.4">22</text>
<text x="78.7" y="89.9">25</text>
<text x="78.7" y="84.8">46</text>
<text x="142" y="87.3" transform="rotate(-90 142 87.3)">2</text>
<text x="147.1" y="87.3" transform="rotate(-90 147.1 87.3)">1</text>
<text x="78.7" y="92.5">26</text>
<text x="78.7" y="95">27</text>
<text x="78.7" y="97.5">28</text>
<text x="78.7" y="100.1">29</text>
<text x="142" y="99.1" transform="rotate(-90 142 99.1)">4</text>
<text x="147.1" y="99.1" transform="rotate(-90 147.1 99.1)">3</text>
<text x="93.7" y="108" transform="rotate(-90 93.7 108)">23</text>
<text x="96.3" y="108" transform="rotate(-90 96.3 108)">19</text>
<text x="179.6" y="131.8">1</text>
<text x="189" y="129" transform="rotate(-90 189 129)">5</text>
<text x="191.5" y="129" transform="rotate(-90 191.5 129)">3</text>
<text x="255" y="130.2" transform="rotate(-90 255 130.2)">1</text>
<text x="179.6" y="134.4">4</text>
<text x="202.5" y="134.4">7</text>
<text x="222" y="134.1" transform="rotate(-90 222 134.1)">6</text>
<text x="227.1" y="134.1" transform="rotate(-90 227.1 134.1)">5</text>
<text x="232.2" y="134.1" transform="rotate(-90 232.2 134.1)">4</text>
<text x="252" y="136.9">3</text>
<text x="179.6" y="142">8</text>
<text x="202.5" y="139.4">6</text>
<text x="222" y="141.7" transform="rotate(-90 222 141.7)">1</text>
<text x="227.1" y="141.7" transform="rotate(-90 227.1 141.7)">2</text>
<text x="232.2" y="141.7" transform="rotate(-90 232.2 141.7)">3</text>
<text x="122.5" y="148.3">1</text>
<text x="135.2" y="148.3">7</text>
<text x="191.5" y="146.8" transform="rotate(-90 191.5 146.8)">2</text>
<text x="255" y="145.5" transform="rotate(-90 255 145.5)">2</text>
<text x="122.5" y="153.4">2</text>
<text x="135.2" y="153.4">8</text>
<text x="122.5" y="177.5">4</text>
<text x="135.2" y="177.5">6</text>
<text x="122.5" y="182.6">3</text>
<text x="135.2" y="182.6">5</text>
</g>
<g font-size="1.8" fill="#0f0f0f">
<text x="35.6" y="28.9">UC_Reset</text>
<text x="35.6" y="33.9">SWCLK</text>
<text x="35.6" y="39">SWO</text>
<text x="35.6" y="36.5">SWDIO</text>
<text x="50.7" y="39">UC_Reset</text>
<text x="114.3" y="39">C_R4</text>
<text x="114.3" y="41.6">C_S4</text>
<text x="125.9" y="41.6">C_R1</text>
<text x="126" y="39">C_S1</text>
<text x="157.3" y="41.6">R1</text>
<text x="157.4" y="39">S1</text>
<text x="236.2" y="39">USBC_VBUS</text>
<text x="69.5" y="44.1">XTAL_1</text>
<text x="69.5" y="46.6">XTAL_2</text>
<text x="114.3" y="46.6">C_S3</text>
<text x="114.3" y="44.1">C_R3</text>
<text x="125.9" y="46.6">C_R2</text>
<text x="126" y="44.1">C_S2</text>
<text x="157.3" y="46.6">R2</text>
<text x="157.4" y="44.1">S2</text>
<text x="69.1" y="51.7">Op_LED</text>
<text x="114.3" y="51.7">C_S2</text>
<text x="114.3" y="49.2">C_R2</text>
<text x="125.9" y="51.7">C_R3</text>
<text x="126" y="49.2">C_S3</text>
<text x="157.3" y="51.7">R3</text>
<text x="157.4" y="49.2">S3</text>
<text x="198.2" y="53">USB_DN</text>
<text x="66.9" y="54.3">Error_LED</text>
<text x="114.3" y="54.3">C_R1</text>
<text x="114.3" y="56.8">C_S1</text>
<text x="125.9" y="56.8">C_R4</text>
<text x="126" y="54.3">C_S4</text>
<text x="157.3" y="56.8">R4</text>
<text x="157.4" y="54.3">S4</text>
<text x="198.2" y="58.1">USB_DP</text>
<text x="236.2" y="54.3">CD_N</text>
<text x="236.2" y="56.8">CD_P</text>
<text x="70.5" y="64.4">START</text>
<text x="72.5" y="61.9">KEY</text>
<text x="114.3" y="61.9">USB_DN</text>
<text x="114.3" y="64.4">USB_DP</text>
<text x="72" y="69.5">SWO</text>
<text x="114.3" y="67">SWDIO</text>
<text x="114.3" y="69.5">SWCLK</text>
<text x="48.5" y="82.2">CAN_RX</text>
<text x="66.8" y="79.7">CAN_STBY</text>
<text x="130.4" y="83.5">Error_LED</text>
<text x="132.6" y="80.9">Op_LED</text>
<text x="67.5" y="89.8">CapRels_1</text>
<text x="69.2" y="84.7">CAN_TX</text>
<text x="67.5" y="92.4">CapRels_2</text>
<text x="68.1" y="94.9">IndRels_1</text>
<text x="68.1" y="97.4">IndRels_2</text>
<text x="168.2" y="131.7">CAN_TX</text>
<text x="167.9" y="134.3">CAN_RX</text>
<text x="45.7" y="139.4">XTAL_1</text>
<text x="165.9" y="141.9">CAN_STBY</text>
<text x="45.7" y="149.5">XTAL_2</text>
<text x="114.4" y="148.2">KEY</text>
<text x="146" y="177.5">START</text>
</g>
<g font-size="1.8" fill="#725600">
<text x="120.8" y="32.6">Rfl_V</text>
<text x="120.8" y="35.2">Fwd_V</text>
<text x="64.5" y="101.2">~{SWR_SHDN}</text>
<text x="269.4" y="136.8">CAN_H</text>
<text x="269.4" y="139.3">CAN_L</text>
<text x="147.5" y="149.5">TUNER_KEY</text>
<text x="103.9" y="178.7">TUNER_START</text>
</g>
<g font-size="1.8" fill="#000084">
<text x="174.2" y="63.1">{S[1..4]</text>
<text x="182.7" y="63.1">R[1..4]}</text>
<text x="26.9" y="88.5">{CapRels_[1..2]</text>
<text x="42.9" y="88.5">IndRels_[1..2]}</text>
</g>
<g font-size="1.8" fill="#840084">
<text x="134.8" y="93.6">Red</text>
<text x="150.2" y="93.6">Blue</text>
<text x="149.2" y="100.9">LTST-C195TBJRKT</text>
<text x="214.4" y="134">100V</text>
<text x="236.9" y="136.8">100V</text>
<text x="214.4" y="154.3">100V</text>
</g>
<g font-size="1.8" fill="#0000c2">
<text x="243.7" y="119.7">Close</text>
<text x="250.1" y="119.7">to</text>
<text x="253.2" y="119.7">MCP2542FD</text>
<text x="265.5" y="119.7">VIO and</text>
<text x="274.3" y="119.7">VDD pins</text>
<text x="62" y="169">Close</text>
<text x="68.4" y="169">to</text>
<text x="71.4" y="169">ULN2804</text>
<text x="81.1" y="169">COM</text>
<text x="28.8" y="175.1">Close</text>
<text x="35.2" y="175.1">to</text>
<text x="38.3" y="175.1">uC</text>
<text x="41.8" y="175.1">VDD and</text>
<text x="51.3" y="175.1">VDDA pins</text>
</g>
<g font-size="1.1" fill="#a90000">
<text x="35.3" y="143.4" transform="rotate(-90 35.3 143.4)">3</text>
<text x="32.8" y="144.5">4</text>
<text x="35.3" y="147.2" transform="rotate(-90 35.3 147.2)">1</text>
<text x="37.3" y="144.5">2</text>
</g>
</svg>
